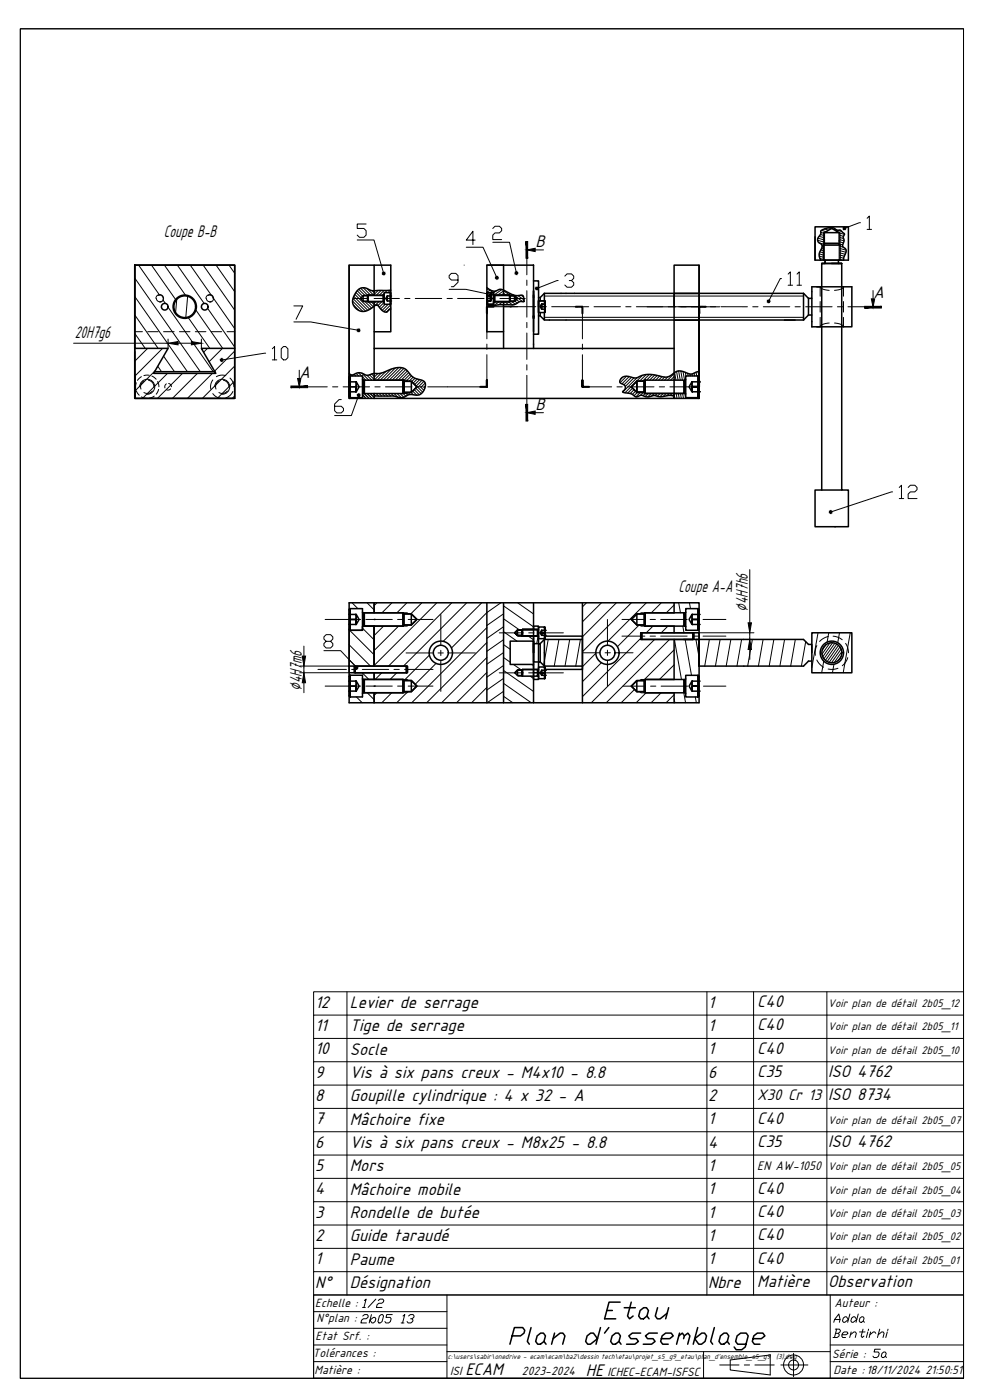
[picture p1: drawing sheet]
<svg xmlns="http://www.w3.org/2000/svg" width="297mm" height="420mm" viewBox="0 0 297 420" stroke-linecap="round" stroke-linejoin="round" font-family="sans-serif">
<!-- layer: Pr_cartouche -->
<g fill="none" stroke="#000" stroke-width=".3">
<path d="M104.1 297.6v91M212.1 297.6v91M226.1 297.6v91M248.1 297.6v91M94.1 304.6v-7h195v116M289.1 304.6h-195v7M289.1 311.6h-195v7M289.1 318.6h-195v7M289.1 325.6h-195v7M289.1 332.6h-195v7.1M289.1 339.7h-195v6.9M289.1 346.6h-195v7"/>
<path d="M289.1 353.6h-195v7M289.1 360.6h-195v7M289.1 374.7h-195v6.9M289.1 367.6h-195v7.1M94.1 388.6h195v25h-195zM94.1 388.6v25h195M94.1 388.6h195M94.1 398.6h40M94.1 393.6h40M134.1 388.6v25M249.1 388.6v25M289.1 381.6h-195v7"/>
<path d="M94.1 408.6h40M94.1 403.6h40M134.1 405.6h115M211.1 405.6v8M231.1 406.6v6l-12-1.4v-3.1M234.3 409.6h8.1M238.1 406.2v7M249.1 408.6h40M249.1 403.6h40"/>
<circle cx="238.1" cy="409.6" r="3"/>
<circle cx="238.1" cy="409.6" r="1.5"/>
</g>
<!-- layer: Pr_cadre -->
<path d="M6.1 8.6h283v405h-283zM139.3 79.5v.1M160.1 79.5v.1M160.1 87.3v1.2M160.1 103.3v1.3" fill="none" stroke="#000" stroke-width=".3"/>
<!-- layer: 01 Fort -->
<g fill="none" stroke="#000" stroke-width=".46">
<path d="M40.4 79.6h30v40h-30zM40.4 79.6h30v39.9h-30zM40.4 79.6v25h10l-4 6.9h18.1M104.8 79.6v40M112.3 79.6h5v20h-5M160.1 79.5l-14 .1M160.1 79.6v25M209.8 79.6v40M244.5 68.1h10.1v10h-10.1zM244.5 71.1v7M246.3 78.1l-.5-1.8 .9-2.5-.2-.5-1-.7-.1-1.1 .8-1.3 .2-1 1.3-.6 1.6-.4 .8 .2 1.1 .7h.9l1.3 1.1-.4 .9 .2 1.2-.4 1.6 .9 .8 .2 .6-.7 2v.8M246.5 79.1h6.1v68h2v11h-10.1v-11h2z"/>
<path d="M247.1 73.6v4.5h.5v1M247.1 73.6l.5-.5h4l.5 .5M247.1 73.6h5M247.3 69.8l2.3-1.3 2.2 1.3zM247.3 69.8v3.5M251.6 78.1v1M251.8 69.8v3.5M252.1 73.6v4.5h-4.5v1h-1.1h3.1M252.6 79.1h-3h3M108.9 88.8l-.8 .8 .8 .8M110.3 88.8h-1.4v1.6h1.4M110.4 88.6l-.1 .2v1.6l.1 .2"/>
<path d="M110.4 88.6h4.5v2h-4.5M110.4 90.6h1.9v14M110.4 88.6v2M112.3 88.6v-9h-7.5v40h7.5M112.3 88.3v.3h-1.9M114.9 90.4l.2 .2M115.1 88.6l-.2 .2M115.1 90.6h.1M115.2 88.6l-.1 2M115.2 90.6l.1 .1M115.3 88.5l-.1 .1M116.3 88.8v1.5"/>
<path d="M116.3 90.3h1M117.1 87.8h-1.8v3.5h1.8M117.1 87.8v3.5M117.1 87.8l.2 .2v3.2l-.2 .1M117.3 88.8h-1.1l-.5 .8 .6 .7M117.3 87.1l-5.4 .2-2.2-.9h-1.2l-.8 .4-.8 .8-.8 1.5-.3 1.2 .2 1.1 .4 .8 1 .8 .9 .4 1.9-.2 2.7-1.7 .5 .2 1.2 1.4 .9 .6 .6-.1 1.2-.9M146.1 86.3l1.8 1.1h.7l1.2-.5 .6-.1 3.9 1.8h2.4l.3 .4 .3 1.2-.2 .3h-1.1l-2 1-7 .1-.9 .4M146.1 88.8h1M146.1 90.3h1M146.3 87.8h1.8v3.5h-1.8M146.3 87.8v3.5M146.3 87.8l-.2 .2v3.2l.2 .1"/>
<path d="M147.1 89.6v.6M147.1 88.8v.8M147.1 88.8h.1M147.1 89.6v.7M147.1 90.2v.1M147.2 88.8l.4 .8-.5 .7M148.1 88.5l.1 .1M148.2 90.6h.1M148.2 88.6v2M148.2 90.6l-.1 .1M148.2 88.6l.2 .2M148.4 88.6h4.5v2h-4.5z"/>
<path d="M148.4 90.4l-.2 .2M151.1 90.6v14M151.1 88.6v-9h-5v20l5-.1M152.9 88.6h-4.5v2h4.5M153.1 88.8h1.3v1.6h-1.3M153.1 88.8l-.2-.2v2M153.1 90.4l-.2 .2M153.1 88.8v1.6M154.4 88.8l.8 .8-.8 .8M160.1 95v-.2v.2M160.1 94.8v.7v-.7M160.1 84.3h1.5v16h-1.5"/>
<path d="M161.6 90.3h1.8v3.5h-1.8zM161.6 94.8h.5M161.6 89.3h.5M161.6 90.2v1.8M162.1 89.3v1M162.1 93.8v1M162.5 91.3l-.4 .7 .5 .8M162.5 91.3h1.1h-1v.7M162.6 92v.8M162.6 91.3v.7M162.6 91.3l-.5 .7M162.6 92.8h1"/>
<path d="M163.3 93.8v2.2l-1.2-1.2M163.3 88h77.8M163.3 96h77.8M163.3 88v2.3M163.3 88l-1.2 1.3M163.4 90.3h-1.8v3.5M163.4 90.3l.2 .2v3.1l-.2 .2M209.8 92.1v4h-7.5M209.8 88.1h-7.5v4M241.1 88l1.5 1.5M241.1 88v8M242.6 89.5h1v-3.4h12v12h-12v-3.6h-1"/>
<path d="M242.6 94.5l-1.5 1.5M242.6 89.5v5M243.6 89.5v5M40.4 105.5v14v-6.9M46.4 111.5l-.3 .6h18.7l-.3-.6M70.4 104.6h-10l4.1 6.9M104.8 113.2v5.7M104.8 112.1l.9 .4 1.3-.5 1-.1 2.3 .7 1.7-.5 2.4-.1 4.1-1.6h2l1.3 .5 2.3 2.4 2.9 1 .6 .8v.9l-.4 1.2-.8 .9-.7 .4-2.8-.1-2.3 .9-2.6-.5-5.7 .1M104.8 114.6h2M104.9 112.9l.2-.1v3.3v-3.3h3.7v6.5h-3.7v-3.2v3.2l-.3-.1v-6zM106.8 114.6l1 1.5-.9 1.5-.1-1.5v1.5h-2M106.8 114.6v1.5h-2"/>
<path d="M108.8 113.9l.2 .2M109 114.1v4M109 118.1l-.2 .2M109 114.1v2M109.3 114.4l-.3-.3v4l.3-.3M109.3 114.1h11.6v4h-11.6zM112.3 119.6h90v-40h7.5v40M112.3 118.1v1.5M120.9 114.1v4l.4-.3h2.1l1.7-1.7-1.7-1.7h-2.1l-.4-.3 .4 .3v3.4M121.3 114.4l-.4-.3v4l.4-.3M121.3 114.4h2.1v3.4h-2.1M121.3 114.4v3.4"/>
<path d="M123.4 114.4l1.7 1.7-1.7 1.7M191.1 117.8l-1.7-1.7 1.7-1.7h2.1l.4-.3v4l-.4-.3h-2.1l-1.7-1.7 1.7-1.7v3.4h2.1l.4 .3h11.6M193.2 114.4l.4-.3v4l-.4-.3zM193.2 114.4h-2.1v3.4h2.1M193.6 114.1h11.6v4h-11.6zM193.6 114.1l-.4 .3v3.4h-2.1v-3.4h2.1l.4-.3v4l-.4-.3M202.3 104.6h-90v9.5M202.3 119.6h7.5M205.2 114.4l.3-.3v4l-.3-.3M205.5 114.1v2M205.5 114.1v4M205.5 118.1l.2 .2"/>
<path d="M205.7 113.9l-.2 .2M207.7 114.6l-1 1.5 1 1.5M207.7 114.6v1.5M207.7 116.1v1.5zM207.7 116.1h2h-2M207.7 117.6h2M207.7 114.6h2M209.7 113.2l-.3-.4v6.5h-3.7v-6.5h3.7v6.5l.3-.3v-5.8M209.8 113.3v5.6M209.8 111.6l-2.5 .7-2.6-.9-1.2-.1-1 .4-1.6 1.2-1.1 .3-4.9-.8-2.1 .2-2.1 .8-3-.5-1 .4-.7 .9 .1 .7 1.2 .7 .3 .5-.1 .7-.7 .8 2.5 .6 1.5 .9 1.5-.5 1.8 .5 2.1-.4 1.8 .4 3-.4 1.3 .2M246.5 147.1h6.1M104.8 180.9h105v30h-105z"/>
<path d="M104.8 199.9h17.4v2h-17.4zM104.8 184.4h2M104.9 182.7l.2-.1v3.3v-3.2h3.7v6.5h-3.7v-3.3v3.3l-.3-.2v-6zM106.3 200l.3-.1v2l-.3-.1zM106.6 199.9h15.3v2h-15.3zM106.8 184.4l.9 1.5-.8 1.5-.1-1.5v1.5h-2M106.8 184.4v1.5h-2M108.8 183.7l.2 .2M109 183.9v4M109 187.9l.3-.3v.3h3v12v-12M109 187.9l-.2 .2v1.1h-3.7M109 183.9v2"/>
<path d="M109.3 184.2l-.3-.3v4l.3-.3M109.3 183.9h11.6l.4 .3h2.1l1.7 1.7-1.7 1.7h-2.1l-.4 .3h-11.6M109.3 183.9v4M109.3 183.9h11.6v4h-11.6M112.3 180.9v3M121.3 184.2l-.4-.3v4l.4-.3M121.3 184.2h2.1v3.4h-2.1M121.3 184.2v3.4M121.9 199.9l.3 .1v1.8l-.3 .1zM123.4 184.2l1.7 1.7-1.7 1.7M146.1 180.9v30M151.1 180.9v30"/>
<path d="M154.5 189.9l.8-.8 6-.2-6 .2-.8 .8 .8 .8 6 .2-6-.2zM155.3 189.1l-.8 .8M156.6 189.1h-1.3v1.6h1.3M156.8 188.9v2l-.2-.2v-1.6zM156.8 188.9h4.5v2h-4.5zM160.1 187.9h1.5v16h-1.5v-12.3M160.1 192.4v3.5v-3.5h-7v7h7M160.1 188.9h-3.3l-.2 .2v1.6l.2 .2h4.5v-.2l.1 .2M160.1 180.9v30M161.3 189.1l.1-.2v2l-.1-.2M161.4 190.9l.1-2 .1 2.1M161.6 188.2h1.8l.1 3.4 .1-3.2-.2-.2v3.5h-1.8z"/>
<path d="M161.6 188.8l-.2 2.1M162.1 198.7h-2v-5.5h2v5.5l1.2 1.2M162.6 189.2l-.5 .7 .5 .8M162.6 189.2v.7M162.6 189.9v.8zM162.6 189.9h1h-1M162.6 190.7h1M162.6 189.2h1M163.3 191.9l-1.2 1.3M163.6 190.9h11.2v10h-11.2M174.8 191.9h-11.5v8h11.5M174.8 180.9v30"/>
<path d="M191.1 184.2l-1.7 1.7 1.7 1.7M192.2 189.9h17.6v2M192.2 190l.4-.1v2l-.4-.1zM192.6 189.9h15.3v2h-15.3zM192.6 189.9h-.4v2h17.6M193.2 184.2l.4-.3v4l-.4-.3zM193.2 184.2h-2.1v3.4h2.1M193.6 183.9h11.6v4h-11.6zM202.3 180.9v3M202.3 187.9v2M202.3 191.9v12M202.3 183.9h-8.7l-.4 .3h-2.1l-1.7 1.7 1.7 1.7h2.1l.4 .3h8.7"/>
<path d="M205.2 184.2l.3-.3v4l-.3-.3M205.5 183.9v2M205.5 183.9v4M205.6 187.9l.2 .2M205.8 182.7h3.6v6.5l.2-.1 .2-.3v-5.8l-.4-.4v6.6h-3.6zM205.8 183.7l-.2 .2M207.8 184.4l-1.1 1.5 1.1 1.5M207.8 184.4v1.5M207.8 185.9v1.5zM207.8 185.9h2h-2M207.8 187.4h2M207.8 184.4h2"/>
<path d="M207.9 189.9l.3 .1v1.8l-.3 .1zM209.8 191.9v8v-8h31.3l1.5 1.5h1v5h-1l-1.5 1.5h-31.3M243.6 195.9v-6h12v12h-12v-3.5M104.8 204.4h2M104.9 202.7l.2-.1v3.3v-3.3h3.7v6.6h-3.7v-3.3v3.2l-.3-.1v-6zM106.8 204.4l1 1.5-.9 1.5-.1-1.5v1.5h-2M106.8 204.4v1.5h-2M108.8 203.7l.2 .2M109 203.9v4M109 207.9l-.2 .2M109 203.9v2M109.3 204.2l-.3-.3v4l.3-.3"/>
<path d="M109.3 203.9h11.6l.4 .3h2.1l1.7 1.7-1.7 1.7h-2.1l-.4 .3h-11.6M109.3 203.9v4M109.3 203.9h11.6v4h-11.6M112.3 201.9v2M112.3 207.9v3M121.3 204.2l-.4-.3v4l.4-.3M121.3 204.2h2.1v3.4h-2.1M121.3 204.2v3.4M123.4 204.2l1.7 1.7-1.7 1.7M155.3 201.1l-.8 .8M156.6 201.1l.2-.2v2l-.2-.2zM156.6 201.1h-1.3v1.6h1.3"/>
<path d="M156.8 200.9h4.5v2h-4.5zM160.1 201.9h3M161.3 201.1l.2-.2v2l-.2-.2M161.3 200.9l-6 .2-.8 .8 .8 .8M161.5 200.9v1M161.5 200.9v2M161.5 202.9l.1 .1M161.6 200.8l-.1 .1M162.5 201.2l-.4 .7 .5 .8M162.6 201.2h.1M162.6 201.2v.7M162.6 201.9v.8z"/>
<path d="M162.6 201.9h1h-1M162.6 202.7h1M162.6 201.2h1M163.4 200.2v3.5h-1.8v-3.5h1.8v3.5M163.4 200.2l.2 .2v3.1l-.2 .2M191.1 204.3l-1.7 1.6 1.7 1.7M193.2 204.3l.4-.4v4l-.4-.3zM193.2 204.3h-2.1v3.3h2.1M193.6 203.9h11.6v4h-11.6zM202.3 207.9v3M202.3 203.9h-8.7l-.4 .4h-2.1l-1.7 1.6 1.7 1.7h2.1l.4 .3h8.7M205.2 204.3l.3-.4v4l-.3-.3"/>
<path d="M205.5 203.9v2M205.5 203.9v4M205.5 207.9l.2 .2M205.7 202.7h3.7v6.5l.2-.1 .1-6.1-.3-.3v6.5h-3.7zM205.7 203.7l-.2 .2M207.7 204.4l-1 1.5 1 1.5M207.7 204.4v1.5M207.7 205.9v1.5zM207.7 205.9h2h-2M207.7 207.4h2M207.7 204.4h2"/>
<circle cx="49.4" cy="92" r="1"/>
<circle cx="55.4" cy="92" r="3.5"/>
<circle cx="55.4" cy="92" r="3.3"/>
<circle cx="61.4" cy="92" r="1"/>
<circle cx="132.3" cy="195.9" r="3.5"/>
<circle cx="132.3" cy="195.9" r="2.25"/>
<circle cx="182.3" cy="195.9" r="3.5"/>
<circle cx="182.3" cy="195.9" r="2.25"/>
<circle cx="249.6" cy="195.9" r="3.5"/>
<circle cx="249.6" cy="195.9" r="3"/>
</g>
<!-- layer: 0 -->
<g fill="none" stroke="#000" stroke-width=".3">
<path d="M41.6 79.6l6.3 9M45.4 79.6l7.3 10.3M49.3 79.6l6.3 9M53.2 79.6l8.1 11.5M57.1 79.6l6.4 9.1M60.9 79.6l9.5 13.5M64.8 79.6l5.6 7.9M68.7 79.6l1.7 2.4M40.4 94.5l7 10.1M40.4 89l15.8 22.5M40.4 83.4l19.7 28.1M48.8 89.9l.8 1.2"/>
<path d="M50.4 92.2l13.6 19.3M53 89.9l-.3 3.9M56.3 88.9l-.6 6.4M56.5 95.4l6.4 9.2M58.8 93.1l8 11.5M62.3 92.5l8.1 11.7M63.9 89.3l6.5 9.3M150.7 90.6h2.2M40.4 100.1l3.2 4.5M44.3 104.6l-3.9 3.8M46.5 111.3l-6.1 6.1M47.3 109.9l1.2 1.6"/>
<path d="M48.8 104.6l-8.4 8.3M49.1 106.9l3.2 4.6M50.3 112.1l-7.5 7.4M54.7 112.1l-7.4 7.4M59.2 112.1l-7.5 7.4M62.3 104.6l-1.2 1.1M63.7 112.1l-7.5 7.4M66.7 104.6l-4 4M70.4 105.4l-6 6M70.4 109.9l-9.7 9.6M70.4 114.3l-5.2 5.2M70.4 118.8l-.7 .7"/>
</g>
<!-- layer: 02 Interrompu -->
<g fill="none" stroke="#000" stroke-width=".3">
<path d="M40.4 99.5h2.3M44.3 99.5h3.2M46.9 89.6a1 1 0 0 0 1.5 .8M47.4 88.7a1 1 0 0 1 1.5 .9M49.1 99.5h3.1M53.8 99.5h3.2M58.6 99.5h3.2M61.9 89.6a.99 .99 0 0 0 1.5 .8M62.4 88.7a1 1 0 0 1 1.5 .9M63.4 99.5h3.1M68.1 99.5h2.3M246.1 95.3v2.8l.7-.7 2-.5"/>
<path d="M246.1 90.5v3.2M248.8 87.1l-2-.4-.7-.6v2.8M250.4 87.1l2-.4 .7-.6v2.8M253.1 95.3v2.8l-.7-.7-2-.5M253.1 90.5v3.2M43.2 114.3a1.99 1.99 0 0 0-.9 2.5M44.5 114.1a1.99 1.99 0 0 1 1.7 2M45.7 117.3a1.98 1.98 0 0 1-2.5 .5M63.8 114a3.4 3.4 0 0 0-.5 2.8M63.8 118.1a3.4 3.4 0 0 0 2.5 1.4M65.7 114.3a1.99 1.99 0 0 0-.9 2.5M67 114.1a1.99 1.99 0 0 1 1.7 2"/>
<path d="M67.8 112.7a3.4 3.4 0 0 0-2.9 .4M68.2 117.3a1.98 1.98 0 0 1-2.5 .5M69 113.5a3.5 3.5 0 0 1 1.2 2.6M69.9 117.5a3.4 3.4 0 0 1-2.1 1.9M245.1 193.7l-.5 1.5v1.5M245.1 198.1a4.9 4.9 0 0 0 2 2.1M248.5 191a4.9 4.9 0 0 0-2.6 1.5M250 190.9a4.8 4.8 0 0 1 2.7 1.1M253.7 193.1l.7 1.5 .2 1.3M254.4 197.4l-.8 1.5-.9 .9M251.4 200.6l-1.3 .3-1.6-.1"/>
</g>
<!-- layer: 04 Fin -->
<g fill="none" stroke="#000" stroke-width=".3">
<path d="M247.3 69.8h-.2v3.8M247.3 73.3v4.8M251.8 69.8h.3v3.8M251.8 73.3v4.8M46.8 89.6a1.15 1.15 0 0 1 1.1-1.2 1.15 1.15 0 0 1 1.2 1.2 1.15 1.15 0 0 1-1.2 1.1M61.8 89.6a1.15 1.15 0 0 1 1.1-1.2 1.15 1.15 0 0 1 1.2 1.2 1.15 1.15 0 0 1-1.2 1.1M109 90.4l.2 .2h1.2M110.3 88.8h4.6M110.3 90.4h4.6M110.4 88.6h-1.2l-.2 .2M148.4 88.8h4.7M148.4 90.4h4.7"/>
<path d="M152.9 88.6h1.3l.1 .2M154.3 90.4l-.1 .2h-1.3M163.3 95.2h77.8M163.3 88.8h77.8M41.9 116.1a2.25 2.25 0 0 1 2.3-2.3 2.25 2.25 0 0 1 2.2 2.3 2.25 2.25 0 0 1-2.2 2.2M64.4 116.1a2.25 2.25 0 0 1 2.3-2.3 2.25 2.25 0 0 1 2.2 2.3 2.25 2.25 0 0 1-2.2 2.2M120.9 114.1h1.3l.3 .3M122.5 117.8l-.3 .3h-1.3M120.9 183.9h1.3l.3 .3M122.5 187.6l-.3 .3h-1.3M155.3 190.7l.2 .2h1.3M156.8 188.9h-1.3l-.2 .2"/>
<path d="M192 187.6l.3 .3h1.3M193.6 183.9h-1.3l-.3 .3M120.9 203.9h1.3l.3 .3M122.5 207.6l-.3 .3h-1.3M155.3 202.7l.2 .2h1.3M156.8 200.9h-1.3l-.2 .2M192 207.6l.3 .3h1.3M193.6 203.9h-1.3l-.3 .4"/>
</g>
<!-- layer: 02a Interrompu court -->
<path d="M40.9 114.9l-.2 1.6M40.9 117.3l.9 1.3M42.4 113.1l-1.1 1.1M42.4 119.1l1.6 .5M44.8 112.6l-1.6 .1M45.6 112.9l1.3 .9M46.3 118.9l-1.5 .6M47.3 114.5l.4 1.6M47.6 116.9l-.7 1.4M49.9 115.2a1 1 0 0 0-.4 1.2M50.6 115.1a.98 .98 0 0 1 .8 1M51.2 116.7a1 1 0 0 1-1.3 .2" fill="none" stroke="#000" stroke-width=".3"/>
<!-- layer: 01 Fort -->
<g fill="#000">
<circle cx="153.1" cy="92" r=".23"/>
<circle cx="163.3" cy="92" r=".23"/>
<circle cx="104.8" cy="114.6" r=".23"/>
<circle cx="104.8" cy="117.5" r=".23"/>
<circle cx="104.8" cy="117.6" r=".23"/>
<circle cx="209.7" cy="114.6" r=".23"/>
<circle cx="209.7" cy="117.6" r=".23"/>
<circle cx="209.8" cy="117.5" r=".23"/>
<circle cx="209.8" cy="114.6" r=".23"/>
<circle cx="104.8" cy="187.4" r=".23"/>
<circle cx="104.8" cy="184.4" r=".23"/>
<circle cx="112.3" cy="185.9" r=".23"/>
<circle cx="163.6" cy="190.7" r=".23"/>
<circle cx="163.6" cy="189.2" r=".23"/>
<circle cx="209.8" cy="184.4" r=".23"/>
<circle cx="209.8" cy="187.4" r=".23"/>
<circle cx="104.8" cy="207.4" r=".23"/>
<circle cx="104.8" cy="204.4" r=".23"/>
<circle cx="112.3" cy="205.9" r=".23"/>
<circle cx="163.6" cy="201.2" r=".23"/>
<circle cx="163.6" cy="202.7" r=".23"/>
<circle cx="209.7" cy="207.4" r=".23"/>
<circle cx="209.7" cy="204.4" r=".23"/>
</g>
<!-- layer: 03 Mixte -->
<g fill="none" stroke="#000" stroke-width=".3">
<path d="M158.1 72.5v10M106.2 89.6h4.2M112.2 89.6h7.6M121.4 89.6h1.6M124.6 89.6h7.9M134.1 89.6h1.6M137.3 89.6h7.9M146.8 89.6h1.6M150 89.6h7.6M151.1 89.6h.1M158.1 84.1v1.6M158.1 87.2v8"/>
<path d="M158.1 96.8v1.6M158.1 99.9v8M160.8 92h-14.7v9.7M162.3 92h1.6M165.5 92l8 .1M174.8 92.1v9.6M175 92.1h1.6M178.2 92.1h8M187.7 92.1h1.6M190.9 92.1h8M194.2 92.1h8.5M200.4 92.1h1.6"/>
<path d="M202.3 92.1h9.3M204.3 92.1h1.6M207.4 92.1h8.6M209.8 92.1v9.6M213.1 92.1h1.6M216.3 92.1h8M225.8 92.1h1.6M229 92.1h8M238.5 92.1h1.6M241.7 92.1h8M251.2 92.1h1.6M254.4 92.1h9.7"/>
<path d="M92.3 116.1h5.9M99.8 116.1h1.6M103 116.1h7.9M112.5 116.1h1.6M115.7 116.1h7.9M125.2 116.1h1.6M146.1 106.4v9.7h-17.7M146.1 103.3v1.6M158.1 109.5v1.6M158.1 112.6v10M174.8 106.5v9.6h8.7M174.8 103.3v1.6"/>
<path d="M185.1 116.1h1.6M188.3 116.1h7.9M197.8 116.1h1.6M209.8 106.5v9.6h-8.8M209.8 103.3v1.6M97.6 185.9h7.4M106.6 185.9h1.6M109.8 185.9h7.9M119.3 185.9h1.6M121.8 196h8M122.5 185.9h7.4M131.4 196h1.6"/>
<path d="M132.3 184.4v9.2M132.3 195.2v1.6M132.3 198.3v9.2M134.6 196h8M149.8 189.9h7.2M158.6 189.9h1.6M161.8 189.9h7.2M174.8 195.9h5.2M181.5 195.9h1.6M182.3 185.9v7.6M182.3 195.1v1.6M182.3 198.3v7.6"/>
<path d="M184.7 195.9h5.2M186.6 185.9h6.9M186.6 190.9h6.9M195.1 185.9h1.5M195.1 190.9h1.5M198.2 185.9h8M198.2 190.9h8M207.8 185.9h1.5M207.8 190.9h1.5M210.9 185.9h6.9M210.9 190.9h6.9M95.4 200.9h8.5"/>
<path d="M97.6 205.9h7.4M105.5 200.9h1.6M106.6 205.9h1.6M108.7 200.9h7.9M109.8 205.9h7.9M118.2 200.9h1.6M119.3 205.9h1.6M121.4 200.9h8.5M122.5 205.9h7.4M149.8 201.9h7.2M158.6 201.9h1.6M161.8 201.9h7.2"/>
<path d="M186.9 205.9h6.7M195.2 205.9h1.6M198.4 205.9h7.9M207.9 205.9h1.6M211.1 205.9h6.7"/>
</g>
<!-- layer: 06 Hachures -->
<g fill="none" stroke="#000" stroke-width=".3">
<path d="M160.6 75h2.5M245.3 72.1l1.8 .5M245.4 71.5l1.7 .4M245.8 70.9l1.3 .4M245.8 76.9l1.3 .3M245.8 76.2l1.3 .3M245.8 72.9l1.3 .3M246 75.6l1.1 .3M246 77.6l1.1 .3M246.2 70.4l.9 .2M246.3 75l.8 .2M246.3 69.8l.8 .2"/>
<path d="M246.5 69.1l1.4 .4M246.6 74.4l.5 .2M246.7 73.8l.4 .1M247.4 68.7l1.2 .4M248.5 68.4l.9 .2M249.9 68.8l1.2 .3M251.2 69.1l1.4 .4M252.1 77.9l.7 .2M252.1 77.2l1 .3M252.1 76.6l1.2 .3M252.1 75.9l1.5 .4M252.1 75.2l1.7 .5"/>
<path d="M252.1 74.6l1.8 .5M252.1 73.9l.9 .3M252.1 73.3l.7 .2M252.1 72.6l1 .3M252.1 72l1.1 .3M252.1 71.3l1 .3M252.1 70.6l1 .3M252.1 70l1.3 .3M105.8 90.4l3.1 3.1M105.9 89.6l3.8 3.8M106 91.5l1.7 1.7M106.2 88.9l4.2 4.2"/>
<path d="M106.5 88.3l4.4 4.5M106.8 87.8l1.6 1.5M107.2 87.3l1.6 1.6M107.6 86.8l2 2M108.2 86.5l2.2 2.2M109 86.3l2.2 2.3M109.4 90.4l2.1 2.1M110.1 86.6l2 2M110.5 90.6l1.5 1.5M111.4 90.6l.9 .8M111.6 87.2l.7 .7M112.5 87.2l-.2 .3"/>
<path d="M112.7 90.6l-.4 .5M113.5 87.2l-1.2 1.2M113.6 90.6l-1.1 1.1M114.4 87.2l-1.5 1.4M114.5 90.6l-1.1 1.1M115.2 87.2l-1.4 1.4M115.3 88.1l-.6 .5M115.3 90.8l-1.5 1.4M115.6 91.3l-1.4 1.4M116.2 87.2l-.7 .6M116.5 91.3l-1.9 1.9M117.1 87.1l-.7 .7"/>
<path d="M117.3 87.9h-.1M117.3 91.5l-2.1 2M117.3 92.4l-1.4 1.3M146.5 91.3l-.4 .3M146.5 86.6l-.4 .3M147.1 87l-1 .7M147.6 91.3l-.4 .3M147.8 87.3l-.8 .5M148.6 90.6l-.5 .4M148.9 87.3l-.8 .6M149.7 90.6l-1.5 1.1M150.4 88.6l.7-.5 .8 .5"/>
<path d="M150.6 86.9l-2.4 1.7M150.9 90.6l-1.3 .9M151.1 87.3l-1.8 1.3M151.1 91.2l-.4 .3M151.1 87.3l2.1 1.5M151.1 91.1l.5 .4M151.4 90.6l1.3 .9M152.5 90.6l1.3 .9M153.3 90.4l1.3 .9M154 88.5l.3 .3M154.4 90.4l.8 .5M154.5 88.9l2.4 1.6"/>
<path d="M154.9 89.9l.9 .7M155.4 88.7l1.8 1.3M156.3 88.6l.8 .5M261.9 87.2v2.5M89.8 111.1v2.5M104.8 116.3h.1M104.8 117.2h.1M104.8 118.1h.1M104.8 119h.1M104.8 112.7l.2 .2M105.2 119.4l.2 .2M105.5 112.5l.3 .3"/>
<path d="M106.1 119.4l.2 .2M106.2 112.4l.5 .4M106.8 112.1l.8 .7M107 119.4l.2 .2M107.5 111.9l1 .9M107.8 119.3l.3 .3M108.6 112l2.1 2.1M108.8 113.1l1 1M108.8 118.5l1.1 1.1M108.8 119.4l.2 .2M110.1 112.6l1.5 1.5M110.2 118.1l1.5 1.5"/>
<path d="M110.4 119.2l-1.3-1.2 1.7 1.6M110.9 112.5l1.4 1.4M111.1 118.1l1.2 1.2M111.5 112.2l.8 .8M112.2 112.1h.1M112.3 118.4l-.3-.3 .7 .7M112.5 112.1l-.2 .2M112.9 118.1l.7 .8M113.4 112.1l-1.1 1.1M113.8 118.1l.7 .8M114.4 112l-2.1 2.1M114.7 118.1l.7 .8"/>
<path d="M115.6 118.1l.7 .8M115.8 111.4l-2.6 2.7M116.5 118.1l.7 .8M117.4 118.1l.7 .8M117.4 110.8l-3.3 3.3M118.3 118.1l1 1.1M118.6 110.4l-3.6 3.7M119.1 118.1l1.3 1.2M119.7 110.3l-3.8 3.8M120 118.1l1.2 1.1M120.5 110.4l-3.7 3.7M120.9 118.1l.9 .8"/>
<path d="M121.2 110.5l-3.5 3.6M121.5 117.8l.8 .8M121.8 110.9l-3.2 3.2M122.2 111.3l-2.7 2.8M122.4 117.8l.6 .6M122.6 111.8l-2.2 2.3M123 112.3l-1.9 2M123.3 117.8l.7 .7M123.5 112.8l-1.7 1.6M123.8 117.4l1.2 1.2M123.9 113.2l-1.2 1.2M124.3 116.9l1.5 1.6"/>
<path d="M124.5 113.5l-1 1M124.7 116.5l1.7 1.6M125.2 113.7l-1.2 1.3M125.2 116.1l1.6 1.6M125.9 113.9l-1.5 1.5M126.1 116.1l1.1 1M126.6 114.1l-1.7 1.8M127 116.1l.5 .4M127.2 114.4l-1.7 1.7M127.6 115l-1.2 1.1M127.6 115.8l-.3 .3M186.8 113.2l-.6 .6"/>
<path d="M188 112.9l-1.9 2M188.8 113l-2.2 2.2M189.5 113.2l-2.3 2.3M189.8 116.5l-1.5 1.5M190.2 113.4l-2.6 2.6M190.3 116.9l-1.2 1.2M190.7 117.4l-1 1M191.1 113.4l-4.3 4.3M191.2 117.8l-1 1M192.1 117.8l-1.3 1.3M192.8 112.6l-5.3 5.3M193 117.8l-.9 .8"/>
<path d="M193.6 118.1l-.7 .6M193.9 112.4l-2 2M194.5 118.1l-.9 .9M194.8 112.4l-2 2M195.4 118.1l-1 1M195.7 112.4l-1.7 1.7M196.3 118.1l-.8 .8M196.5 112.5l-1.6 1.6M197.2 118.1l-.7 .6M197.2 112.7l-1.4 1.4M197.9 112.9l-1.2 1.2M198.1 118.1l-.9 .8"/>
<path d="M198.6 113l-1 1.1M199 118.1l-1 1M199.4 113.2l-.9 .9M199.9 118.1l-.9 .9M200.4 113.1l-1 1M200.8 118.1l-.7 .7M201.7 118.1l-.6 .6M202.3 112.1l-2 2M202.3 113l-1.1 1.1M202.3 113.9l-.2 .2M202.3 118.4l-.4 .4M202.3 118.2l.2 1.4"/>
<path d="M202.4 111.8l.4 2.3M202.9 118.1l.2 1.5M203 111.5l.5 2.6M203.5 118.1l.3 1.5M203.6 111.3l.5 2.8M204.2 118.1l.2 1.5M204.3 111.3l.4 2.8M204.8 118.1l.3 1.5M204.9 111.5l.5 2.7M205.4 118l.3 1.6M205.6 111.7l.2 1.1M206.3 112l.2 .8"/>
<path d="M206.3 119.3l.1 .3M207 119.3v.3M207 112.2l.1 .6M207.6 119.3v.3M207.6 112.2l.2 .6M208.2 112l.2 .8M208.2 119.3l.1 .3M208.8 111.7l.2 1.1M208.9 119.3v.3M209.5 111.5l.2 1.6M209.5 119.3l.1 .3M209.7 113.1h.1"/>
<path d="M160.6 123.9h2.5M104.8 189l7.5 7.5M104.8 193.5l6.4 6.4M104.8 198l1.9 1.9M105.6 180.9l1.8 1.8M108.8 188.5l3.5 3.5M110.1 180.9l2.2 2.1M113.1 180.9l-.8 .9M115.1 187.9l-2.8 2.8M117.6 180.9l-3 3M119.6 187.9l-7.3 7.3M122.1 180.9l-3 3"/>
<path d="M126.6 180.9l-3.3 3.3M128.8 196.6l-7.3 7.3M130.8 199.1l-6.2 6.3M131.1 180.9l-18.8 18.8M135.6 180.9l-19 19M140 180.9l-18.9 19M144.5 180.9l-11.5 11.6M146.1 188.3l-22.6 22.6M146.1 192.8l-18.1 18.1M146.1 197.3l-13.6 13.6M150.3 180.9l-4.2 3-10.6 10.6M151.1 189.6l4 2.8"/>
<path d="M151.1 184.2l-5 3.5M151.1 188.1l-5 3.5M151.1 192l-5 3.5M151.1 195.8l-5 3.5M151.1 199.7l-5 3.5M151.1 181.8l9 6.3M151.1 185.7l4.6 3.2M151.1 193.5l2 1.4M151.1 197.3l2 1.4M154.1 199.4l2.1 1.5M155.3 180.9l4.8 3.4M158.5 190.9l1.6 1.1"/>
<path d="M159.6 199.4l.5 .4M161.4 190.9l-.4 2.3M164.5 191.9l-1.4 7.8M167.7 191.9l-1.4 8M170.9 191.9l-1.4 8M174.1 191.9l-1.4 8M176 180.9l-1.2 1.2M178.8 196.1l-4 4M180.4 198.9l-5.6 5.7M180.5 180.9l-5.7 5.7M185 180.9l-10.2 10.2M189.4 180.9l-14.6 14.7"/>
<path d="M191.8 187.6l-6.6 6.5M192.2 191.6l-17.4 17.5M193.9 180.9l-11.5 11.5M195.9 187.9l-2 2M196.4 191.9l-19 19M198.4 180.9l-3 3M200.4 187.9l-2 2M200.9 191.9l-19 19M202.3 181.6l-2.4 2.3M202.3 195l-8.9 8.9M202.3 199.5l-4.4 4.4M202.4 191.9l2.1 12"/>
<path d="M203.6 180.9l.6 3M204.9 187.9l.3 2M205.6 191.9l1.9 10.8M206.9 180.9l.3 1.8M207.7 185.8v.1M208.8 191.9l1 5.4M212.8 191.9l-1.4 8M216.1 191.9l-1.4 8M219.3 191.9l-1.4 8M222.5 191.9l-1.4 8M225.7 191.9l-1.4 8M229 191.9l-1.4 8"/>
<path d="M232.2 191.9l-1.4 8M235.4 191.9l-1.4 8M238.6 191.9l-1.4 8M241.7 192.6l-1.3 7.3M245.4 189.9l-1.8 10.5M247.2 198.4l-.7 3.5M247.9 193.4l-1.2 1.8M248.7 189.9l-.5 2.8M249 193l-2.4 3.4M249.8 192.9l-3 4.2M250.2 199.3l-.4 2.6M250.5 193l-3.3 4.7"/>
<path d="M251.1 193.3l-3.5 4.9M251.6 193.7l-3.4 4.9M251.9 189.9l-.5 3M252 194.2l-3.2 4.6M252.4 194.8l-2.9 4.1M252.4 197l-.9 1.2M252.6 195.6l-2.3 3.2M255.1 189.9l-2.1 12M104.8 202.5l.2 .2M106.9 209.2l1.8 1.7M108.7 201.9l2 2M110.2 207.9l2.1 2.1"/>
<path d="M113.1 207.9l-.8 .8M114.5 201.9l-1.9 2M117.5 207.9l-3 3M119 201.9l-1.9 2M122 207.9l-3 3M146.1 201.8l-9.1 9.1M146.1 206.3l-4.6 4.6M146.1 210.8l-.1 .1M151.1 201.2l9 6.3M151.1 203.6l-5 3.5M151.1 207.5l-4.9 3.4M151.1 205.1l8.3 5.8"/>
<path d="M151.1 209l2.8 1.9M159.1 202.9l1 .7M190.4 206.9l-4 4M193.9 207.9l-3 3M198.4 207.9l-3 3M202.3 208.5l-2.4 2.4M202.3 209.7l.2 1.2M205.2 207.9l.5 3M208.6 209.2l.3 1.7"/>
</g>
<!-- layer: MAIN-2 -->
<g fill="none" stroke="#000" stroke-width=".3">
<path d="M116.2 88.8h.1M116.3 88.8v.8M116.3 89.6v.7M116.3 89.6h1h-1M117.3 90.3h.1M117.3 88.8h.1M146.1 89.6h1M146.1 90.3h.1M146.1 88.8h.1M146.3 87.8v3.5M147.1 88.8v.8M147.1 89.6v.6"/>
<path d="M147.1 88.8h.1M147.1 89.6v.7v-.1M147.1 89.6h-1h1M147.2 88.8h.1M147.2 90.3h.1M148.2 88.6v2M152.9 88.6v2M162.5 91.3h.1M162.6 91.3h.1M162.6 91.3v.7M162.6 92v.8M162.6 92h1h-1"/>
</g>
<!-- layer: MAIN-1 -->
<path d="M110.4 88.6v2M115.2 89.6l-.1-1v2M117.1 87.8v3.5M146.3 87.8v3.5M148.2 88.6h.1M148.2 90.6h.1M148.2 88.6v1M148.2 88.6v2M152.9 88.6v2M163.4 90.3v3.5" fill="none" stroke="#000" stroke-width=".3"/>
<path d="M148.1 92h-2v2M172.8 92.1h2v2M211.8 92.1h-2v2v-2M144.1 116.1h2v-2v2M174.8 116.1v-2v2h2M209.8 114.1v2h-2.1h2" fill="none" stroke="#000" stroke-width=".6"/>
<!-- layer: 06 Hachures -->
<g fill="#000" stroke="#000" stroke-width=".3">
<path d="M158.1 75l2.5-.5v1zM261.4 89.7h1l-.5 2.5zM89.3 113.6h1l-.5 2.5zM158.1 123.9l2.5-.6v1.1z"/>
<path d="M157.8 72.5v5h.5zM157.8 72.5h.5v5z"/>
<path d="M259.4 92.4h5v-.5zM259.4 91.9h5l-5 .5z"/>
<path d="M87.3 116.3h5v-.5zM87.3 115.8h5l-5 .5z"/>
<path d="M157.8 121.3v5.1h.5zM157.8 121.3h.5v5.1z"/>
</g>
<!-- layer: 05 Texte -->
<g fill="none" stroke="#000" stroke-width=".3">
<path d="M107.2 72h5l2.9 9.8M109.8 67.2h-2.6v1.4h2l.6 .6v1.4l-.6 .6h-1.4l-.6-.6M139.9 74.2h5l4.1 9M142.6 72.1h-2.7l2-2.7v4M147.8 68.6l.7-.7h1.3l.7 .7v.6l-.7 .7h-1.3l-.7 .7v1.3h2.7M147.8 72.7h5.1l2 9M258.2 66.8l-4.6 1.7M260.2 65.5l.6-.7v4M260.2 68.8h1.3M88.2 91.8h2.6l-2 4M88.2 96.6h5l14.1 2.5M134.8 86.8a29.9 29.9 0 0 1 12.3 1.6"/>
<path d="M137.4 84h-2l-.6-.6v-.7l.6-.7h1.4l.6 .7v2l-1.3 1.3h-.7M167.5 84.2l-6.2 2.3M169.5 82.9l.6-.7h1.4l.6 .7v.6l-.6 .7h-.7M171.5 84.2l.6 .7v.6l-.6 .7h-1.4l-.6-.7M234.5 83.6h-.4l-3.4 6.6M236.5 82.3l.6-.7v4M236.5 85.6h1.3M239.1 82.3l.7-.7v4M239.1 85.6h1.4M79.7 106l-12.9 2M81.7 104.7l.7-.7v4M81.7 108h1.3"/>
<path d="M84.4 104.7l.6-.7h.7l.7 .7v2.6l-.7 .7h-.7l-.6-.7zM102.4 119.9h-.7l-1.3 1.4v2l.7 .6h1.3l.7-.6v-.7l-.7-.7h-2M107.5 118.8l-2.1 5.9h-5M267.8 147.6l-18.3 6M269.8 146.3l.7-.7v4M269.8 149.6h1.3M272.5 146.3l.6-.7h1.4l.6 .7v.7l-.6 .6h-1.4l-.6 .7v1.3h2.6M97.2 195.3h5l4.6 4.8M97.9 192.5l-.7-.7v-.7l.7-.6h1.3l.7 .6v.7l-.7 .7h-1.3l-.7 .6v.7l.7 .7h1.3l.7-.7v-.7l-.7-.6"/>
</g>
<g fill="#000" stroke="#000" stroke-width=".3">
<path d="M253.1 68.5h.3zM107.6 99.1l.2 .1zM115.1 82.1l.1 .2zM147.3 88.4l.3 .1zM149.1 83.4l.1 .2zM154.9 81.9l.1 .3zM160.8 86.6h.3zM230.4 90.6l.2-.2zM66.3 108h.2zM107.7 118.4l-.1 .2zM249 153.6l.2 .1zM107 200.3l.1 .3z"/>
<path d="M253.1 68.6l.3-.1zM253.2 68.7l.2-.2zM253.4 68.5l-.2 .3z"/>
<path d="M253.2 68.4l.2 .1zM253.2 68.4l.2 .1zM253.1 68.4l.3 .1z"/>
<path d="M253.4 68.5v.3zM253.4 68.5v.3zM253.4 68.5l.1 .2z"/>
<path d="M253.5 68.3l-.1 .2zM253.4 68.3v.2zM253.3 68.3l.1 .2z"/>
<path d="M253.4 68.5l.2 .1zM253.4 68.5h.2zM253.4 68.5h.2z"/>
<path d="M107.3 99.2l.3-.1zM107.4 99.3l.2-.2zM107.6 99.1l-.1 .3z"/>
<path d="M107.4 99l.2 .1zM107.4 99l.2 .1zM107.3 99.1h.3z"/>
<path d="M107.6 99.1v.3zM107.6 99.1l.1 .2zM107.6 99.1l.2 .2z"/>
<path d="M107.6 98.9v.2zM107.5 98.9l.1 .2zM107.5 98.9l.1 .2z"/>
<path d="M107.6 99.1l.2 .1zM107.6 99.1l.2-.1zM107.7 98.9l-.1 .2z"/>
<path d="M114.9 82.1h.2zM114.9 82.2l.2-.1zM115.1 82.1l-.1 .2z"/>
<path d="M115 81.9l.1 .2zM114.9 81.9l.2 .2zM114.9 82l.2 .1z"/>
<path d="M115.1 82.1l.1 .2zM115.1 82.1l.2 .1zM115.1 82.1h.3z"/>
<path d="M115.2 81.8l-.1 .3zM115.1 81.8v.3zM115 81.9l.1 .2z"/>
<path d="M115.1 82.1h.3zM115.1 82.1l.2-.2zM115.3 81.8l-.2 .3z"/>
<path d="M147.1 88.5l.2-.1zM147.1 88.6l.2-.2zM147.3 88.4v.3z"/>
<path d="M147.2 88.2l.1 .2zM147.1 88.3l.2 .1zM147.1 88.4h.2z"/>
<path d="M147.3 88.4l.1 .3zM147.3 88.4l.1 .2zM147.3 88.4l.1 .2z"/>
<path d="M147.4 88.2l-.1 .2zM147.3 88.2v.2zM147.2 88.2l.1 .2z"/>
<path d="M147.3 88.4l.3 .1zM147.3 88.4h.3zM147.5 88.2l-.2 .2z"/>
<path d="M148.9 83.5l.2-.1zM149.1 83.4l-.1 .2zM149.1 83.4l-.1 .2z"/>
<path d="M148.9 83.2l.2 .2zM148.9 83.3l.2 .1zM148.8 83.4h.3z"/>
<path d="M149.1 83.1v.3zM149 83.2l.1 .2zM148.9 83.2l.2 .2z"/>
<path d="M149.1 83.4l.1 .2zM149.1 83.4l.2 .2zM149.1 83.4h.2z"/>
<path d="M149.1 83.4h.2zM149.3 83.2l-.2 .2zM149.2 83.1l-.1 .3z"/>
<path d="M154.7 82l.2-.1zM154.7 82.1l.2-.2zM154.9 81.9v.3z"/>
<path d="M154.8 81.7l.1 .2zM154.7 81.8l.2 .1zM154.7 81.9h.2z"/>
<path d="M154.9 81.9l.2 .2zM154.9 81.9l.2 .2zM154.9 81.9l.3 .1z"/>
<path d="M155 81.7l-.1 .2zM154.9 81.7v.2zM154.8 81.7l.1 .2z"/>
<path d="M154.9 81.9l.3 .1zM154.9 81.9l.3-.1zM155.1 81.7l-.2 .2z"/>
<path d="M160.8 86.7l.3-.1zM160.9 86.8l.2-.2zM161.1 86.6v.2z"/>
<path d="M160.9 86.4l.2 .2zM160.9 86.4l.2 .2zM160.8 86.5l.3 .1z"/>
<path d="M161.1 86.6v.2zM161.1 86.6l.1 .2zM161.1 86.6l.2 .1z"/>
<path d="M161.2 86.3l-.1 .3zM161.1 86.3v.3zM161 86.3l.1 .3z"/>
<path d="M161.1 86.6l.2 .1zM161.1 86.6h.2zM161.1 86.6l.2-.1z"/>
<path d="M230.4 90.3l.2 .1zM230.4 90.4h.2zM230.4 90.5l.2-.1z"/>
<path d="M230.6 90.4v.3zM230.6 90.4v.3zM230.6 90.4l.1 .3z"/>
<path d="M230.5 90.2l.1 .2zM230.5 90.2l.1 .2zM230.5 90.2l.1 .2z"/>
<path d="M230.6 90.4l.2 .1zM230.6 90.4h.3zM230.6 90.4h.3z"/>
<path d="M230.6 90.4l.2-.1zM230.7 90.2l-.1 .2zM230.6 90.2v.2z"/>
<path d="M66.3 108.1l.2-.1zM66.3 108.2l.2-.2zM66.5 108l-.1 .2z"/>
<path d="M66.5 108v.3zM66.5 108v.3zM66.5 108l.1 .3z"/>
<path d="M66.4 107.8l.1 .2zM66.3 107.9l.2 .1zM66.3 107.9l.2 .1z"/>
<path d="M66.5 108l.3 .1zM66.5 108l.3 .1zM66.5 108l.2-.1z"/>
<path d="M66.7 107.8l-.2 .2zM66.6 107.8l-.1 .2zM66.5 107.8v.2z"/>
<path d="M107.4 118.7l.2-.1zM107.6 118.6l-.1 .2zM107.6 118.6l-.1 .2z"/>
<path d="M107.5 118.4l.1 .2zM107.4 118.5l.2 .1zM107.4 118.6h.2z"/>
<path d="M107.6 118.6l.1 .2zM107.6 118.6l.2 .2zM107.6 118.6l.3 .1z"/>
<path d="M107.6 118.3v.3zM107.5 118.4l.1 .2zM107.5 118.4l.1 .2z"/>
<path d="M107.6 118.6l.3 .1zM107.6 118.6l.3-.1zM107.8 118.4l-.2 .2z"/>
<path d="M249 153.7h.2zM249 153.8l.2-.1zM249.2 153.7v.2z"/>
<path d="M249.1 153.5l.1 .2zM249.1 153.5l.1 .2zM249 153.6l.2 .1z"/>
<path d="M249.2 153.7v.2zM249.2 153.7l.2 .2zM249.2 153.7l.3 .1z"/>
<path d="M249.3 153.4l-.1 .3zM249.2 153.4v.3zM249.2 153.4v.3z"/>
<path d="M249.2 153.7l.3 .1zM249.2 153.7l.3-.1zM249.2 153.7l.3-.1z"/>
<path d="M106.7 200.2l.3 .1zM106.7 200.3h.3zM106.7 200.4l.3-.1z"/>
<path d="M106.8 200.5l.2-.2zM107 200.3l-.1 .3zM107 200.3v.3z"/>
<path d="M106.9 200.1l.1 .2zM106.8 200.1l.2 .2zM106.8 200.1l.2 .2z"/>
<path d="M107 200.3l.1 .2zM107 200.3l.2 .1zM107 200.3l.2-.1z"/>
<path d="M107 200.3l.2-.1zM107.1 200.1l-.1 .2zM107 200.1v.2z"/>
</g>
<!-- layer: 07 Cotes -->
<g fill="none" stroke="#000" stroke-width=".3">
<path d="M22.1 103h28.3M50.4 101.8v2.8M53.4 103h4M60.4 101.8v2.8M225 170.9v16M89.9 199.9h14.9M91.2 193.9v3M91.2 199.9v2M209.8 189.9h16.4M209.8 191.9h16.4M225 189.9v2M225 194.9v3"/>
<path d="M89.9 201.9h14.9M91.2 204.9v3"/>
</g>
<path d="M50.4 103l3-.5v1zM57.4 102.5l3 .5-3 .5zM90.7 196.9h1l-.5 3zM225 191.9l.5 3h-1zM224.5 186.9h1l-.5 3zM91.2 201.9l.5 3h-1z" fill="#000" stroke="#000" stroke-width=".3"/>
<text font-size="11" x="151.7" y="406.4">Plan d'assemblage</text>
<text font-size="8.8" x="180.3" y="396.9">Etau</text>
<g font-size="5.7">
<text x="107.6" y="393.7">1/2</text>
<text x="106.9" y="398.3">2b05 13</text>
<text x="249.1" y="397.9">Adda</text>
<text x="248.7" y="402.5">Bentirhi</text>
<text x="260.7" y="408.5">5a</text>
</g>
<g font-size="5.6">
<text x="49.2" y="71.1">Coupe B-B</text>
<text x="160.6" y="74.2">B</text>
<text x="262" y="89.5">A</text>
<text x="22.5" y="101.3">20H7g6</text>
<text x="89.9" y="113.4">A</text>
<text x="160.6" y="123">B</text>
<text x="203.6" y="177.6">Coupe A-A</text>
<text x="224.3" y="183.5" transform="rotate(-90 224.3 183.5)">∅4H7h6</text>
<text x="90.6" y="207.3" transform="rotate(-90 90.6 207.3)">∅4H7m6</text>
<text x="94.5" y="302.5">12</text>
<text x="104.9" y="302.5">Levier de serrage</text>
<text x="212.5" y="302.5">1</text>
<text x="227.2" y="302.3">C40</text>
<text x="94.5" y="309.5">11</text>
<text x="104.9" y="309.5">Tige de serrage</text>
<text x="212.5" y="309.5">1</text>
<text x="227.2" y="309.3">C40</text>
<text x="94.5" y="316.5">10</text>
<text x="104.9" y="316.5">Socle</text>
<text x="212.5" y="316.5">1</text>
<text x="227.2" y="316.3">C40</text>
<text x="94.5" y="323.5">9</text>
<text x="104.9" y="323.5">Vis à six pans creux - M4x10 - 8.8</text>
<text x="212.5" y="323.5">6</text>
<text x="227.2" y="323.3">C35</text>
<text x="248.5" y="323.3">ISO 4762</text>
<text x="94.5" y="330.5">8</text>
<text x="104.9" y="330.5">Goupille cylindrique : 4 x 32 - A</text>
<text x="212.5" y="330.5">2</text>
<text x="248.5" y="330.3">ISO 8734</text>
<text x="94.5" y="337.5">7</text>
<text x="104.9" y="337.5">Mâchoire fixe</text>
<text x="212.5" y="337.5">1</text>
<text x="227.2" y="337.3">C40</text>
<text x="94.5" y="344.5">6</text>
<text x="104.9" y="344.5">Vis à six pans creux - M8x25 - 8.8</text>
<text x="212.5" y="344.5">4</text>
<text x="227.2" y="344.3">C35</text>
<text x="248.5" y="344.3">ISO 4762</text>
<text x="94.5" y="351.5">5</text>
<text x="104.9" y="351.5">Mors</text>
<text x="212.5" y="351.5">1</text>
<text x="94.5" y="358.5">4</text>
<text x="104.9" y="358.5">Mâchoire mobile</text>
<text x="212.5" y="358.5">1</text>
<text x="227.2" y="358.3">C40</text>
<text x="94.5" y="365.5">3</text>
<text x="104.9" y="365.5">Rondelle de butée</text>
<text x="212.5" y="365.5">1</text>
<text x="227.2" y="365.3">C40</text>
<text x="94.5" y="372.5">2</text>
<text x="104.9" y="372.5">Guide taraudé</text>
<text x="212.5" y="372.5">1</text>
<text x="227.2" y="372.3">C40</text>
<text x="94.5" y="379.5">1</text>
<text x="104.9" y="379.5">Paume</text>
<text x="212.5" y="379.5">1</text>
<text x="227.2" y="379.3">C40</text>
<text x="94.5" y="386.5">N°</text>
<text x="104.9" y="386.5">Désignation</text>
<text x="212.5" y="386.5">Nbre</text>
<text x="227.2" y="386.3">Matière</text>
<text x="248.5" y="386.3">Observation</text>
<text x="139.6" y="412.7">ECAM</text>
<text x="175.7" y="412.8">HE</text>
</g>
<text font-size="5.1" x="227.2" y="330.3">X30 Cr 13</text>
<text font-size="4.2" x="227.2" y="351.3">EN AW-1050</text>
<g font-size="4">
<text x="94.6" y="392.3">Echelle :</text>
<text x="250.4" y="392.2">Auteur :</text>
<text x="95" y="396.8">N°plan :</text>
<text x="93.9" y="407.3">Tolérances :</text>
<text x="94.7" y="402.2">Etat Srf. :</text>
<text x="249.7" y="407.5">Série :</text>
<text x="94.4" y="412.3">Matière :</text>
<text x="135" y="412.7">ISI</text>
<text x="156.6" y="412.7">2023-2024</text>
<text x="182.2" y="412.8">ICHEC-ECAM-ISFSC</text>
<text x="250.1" y="412.2">Date :18/11/2024 21:50:51</text>
</g>
<g font-size="3.7">
<text x="248.5" y="302.3">Voir plan de détail 2b05_12</text>
<text x="248.5" y="309.3">Voir plan de détail 2b05_11</text>
<text x="248.5" y="316.3">Voir plan de détail 2b05_10</text>
<text x="248.5" y="337.3">Voir plan de détail 2b05_07</text>
<text x="248.5" y="351.3">Voir plan de détail 2b05_05</text>
<text x="248.5" y="358.3">Voir plan de détail 2b05_04</text>
<text x="248.5" y="365.3">Voir plan de détail 2b05_03</text>
<text x="248.5" y="372.3">Voir plan de détail 2b05_02</text>
<text x="248.5" y="379.3">Voir plan de détail 2b05_01</text>
</g>
<g font-size="2.4">
<text x="134.4" y="407.9">c:\users\sabir\onedrive - ecam\ecam\ba2\dessin tech\etau\projet_s5_g9_etau\plan_d'ensemble_s5_g9</text>
<text x="232.9" y="407.9">(3).dwg</text>
</g>
</svg>
